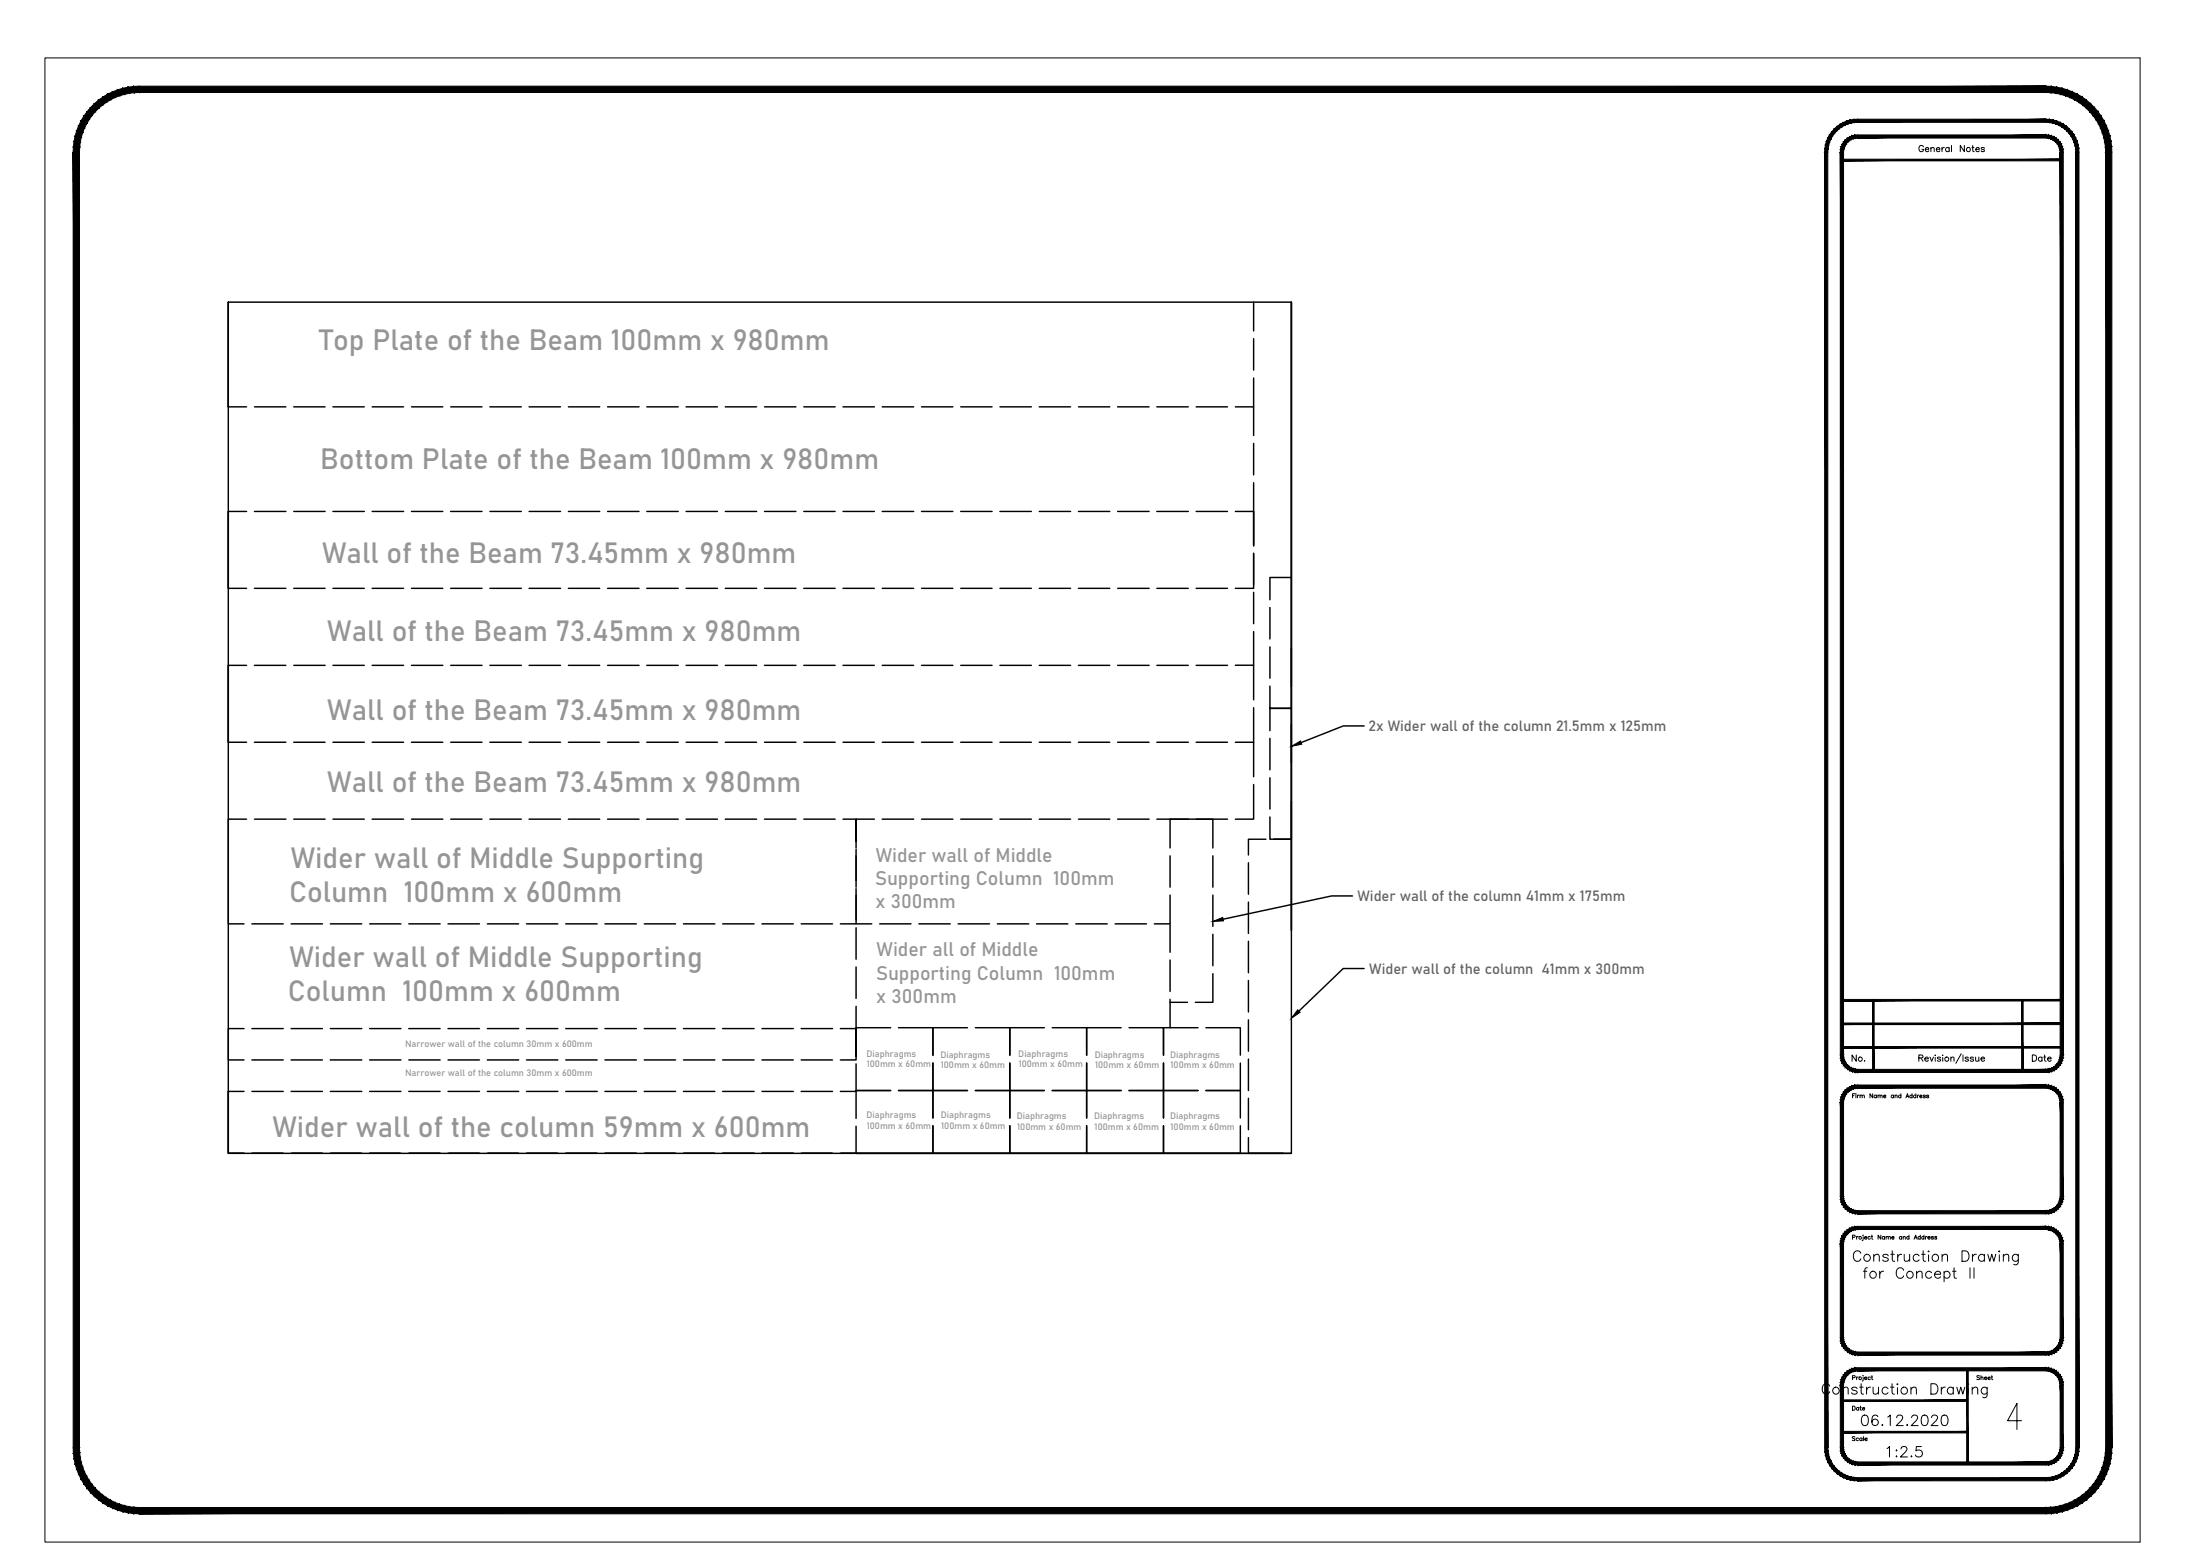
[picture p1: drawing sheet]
<svg xmlns="http://www.w3.org/2000/svg" width="841mm" height="594mm" viewBox="0 0 841 594" stroke-linecap="round" stroke-linejoin="round" font-family="sans-serif">
<!-- layer: Title Block -->
<g fill="#000" stroke="#000" stroke-width=".38">
<path d="M51.1 33l2.1-.1v2.4zM51.1 33l.2 2.4 1.9-.1zM49 33.3l2.1-.3 .2 2.4zM49 33.3l.4 2.3 1.9-.2zM47 33.7l2-.4 .4 2.3zM47 33.7l.6 2.4 1.8-.5zM45 34.3l2-.6 .6 2.4zM45 34.3l.8 2.3 1.8-.5zM43 35.1l2-.8 .8 2.3zM43 35.1l1 2.1 1.8-.6zM41.2 36l1.8-.9 1 2.1zM41.2 36l1.1 2.1 1.7-.9zM39.4 37l1.8-1 1.1 2.1zM39.4 37l1.3 2.1 1.6-1zM37.7 38.3l1.7-1.3 1.3 2.1zM37.7 38.3l1.5 1.9 1.5-1.1zM36.1 39.6l1.6-1.3 1.5 1.9zM36.1 39.6l1.6 1.7 1.5-1.1zM36.1 39.6l1.6 1.7-3.1-.2zM34.6 41.1l1.8 1.6 1.3-1.4zM34.6 41.1l1.8 1.6h-3.1zM33.3 42.7l1.9 1.4 1.2-1.4zM33.3 42.7l1.9 1.4-3.1 .3zM32.1 44.4l2 1.3 1.1-1.6zM32.1 44.4l2 1.3-3.1 .4zM31 46.1l2.1 1.2 1-1.6zM31 46.1l2.1 1.2-3 .7zM30.1 48l2.2 1 .8-1.7zM30.1 48l2.2 1-3 .9zM29.3 49.9l2.3 .8 .7-1.7zM29.3 49.9l2.3 .8-2.9 1.3zM28.7 52l2.4 .5 .5-1.8zM28.7 52l2.4 .5-2.8 1.5zM28.3 54l2.4 .4 .4-1.9zM28.3 54l2.4 .4-2.6 1.7zM28.1 56.1l2.4 .1 .2-1.8zM28.1 56.1l2.4 .1-2.5 2zM28 58.2h2.4l.1-2z"/>
<path d="M53.2 35.3h728.9v-2.4zM53.2 32.9h728.9l-728.9 2.4z"/>
<path d="M28 58.2l2.4 494.9v-494.9zM28 58.2l2.4 494.9h-2.4z"/>
<path d="M697.6 58.2l1.1 494.9v-494.9zM697.6 58.2l1.1 494.9h-1.1z"/>
<path d="M703.5 58.2l1.3 344.9v-344.9zM703.5 58.2l1.3 344.9h-1.3z"/>
<path d="M709.1 51.6l1-.1v1.2zM709.1 51.6l.2 1.2 .8-.1zM708.1 51.8l1-.2 .2 1.2zM708.1 51.8l.4 1.2 .8-.2zM707.2 52.3l.9-.5 .4 1.2zM707.2 52.3l.5 1 .8-.3zM706.3 52.8l.9-.5 .5 1zM706.3 52.8l.7 .9 .7-.4zM705.5 53.5l.8-.7 .7 .9zM705.5 53.5l.8 .8 .7-.6zM705.5 53.5l.8 .8h-1.5zM704.8 54.3l1 .7 .5-.7zM704.8 54.3l1 .7-1.6 .1zM704.2 55.1l1.1 .6 .5-.7zM704.2 55.1l1.1 .6-1.4 .4zM703.9 56.1l1.1 .4 .3-.8zM703.9 56.1l1.1 .4-1.4 .6zM703.6 57.1l1.2 .2 .2-.8zM703.6 57.1l1.2 .2-1.3 .9zM703.5 58.2h1.3v-.9z"/>
<path d="M708.7 45.6l1.4-.1v1.2zM708.7 45.6l.2 1.2 1.2-.1zM707.3 45.8l1.4-.2 .2 1.2zM707.3 45.8l.3 1.2 1.3-.2zM706 46.3l1.3-.5 .3 1.2zM706 46.3l.4 1.1 1.2-.4zM704.7 46.8l1.3-.5 .4 1.1zM704.7 46.8l.5 1.1 1.2-.5zM703.4 47.5l1.3-.7 .5 1.1zM703.4 47.5l.7 1 1.1-.6zM702.3 48.3l1.1-.8 .7 1zM702.3 48.3l.7 .9 1.1-.7zM701.2 49.2l1.1-.9 .7 .9zM701.2 49.2l.9 .9 .9-.9zM701.2 49.2l.9 .9-1.8 .2zM700.3 50.3l.9 .7 .9-.9zM700.3 50.3l.9 .7-1.7 .4zM699.5 51.4l1 .7 .7-1.1zM699.5 51.4l1 .7-1.7 .6zM698.8 52.7l1.1 .5 .6-1.1zM698.8 52.7l1.1 .5-1.7 .8zM698.2 54l1.2 .4 .5-1.2zM698.2 54l1.2 .4-1.5 .9zM697.9 55.3l1.1 .3 .4-1.2zM697.9 55.3l1.1 .3-1.4 1.1zM697.6 56.7l1.2 .2 .2-1.3zM697.6 56.7l1.2 .2-1.2 1.3zM698.8 56.9l-1.2 1.3h1.1z"/>
<path d="M710.1 52.7h72v-1.2zM710.1 51.5h72l-72 1.2z"/>
<path d="M710.1 46.7h72v-1.2zM710.1 45.5h72l-72 1.2z"/>
<path d="M787.6 58.2l1.1-1.1v1.1zM787.5 57.3l.1 .9 1.1-1.1zM788.4 56.1l.3 1-1.2 .2zM787.3 56.5l.2 .8 .9-1.2zM788 55.1l.4 1-1.1 .4zM787 55.7l.3 .8 .7-1.4zM787.5 54.3l.5 .8-1 .6zM786.5 55l.5 .7 .5-1.4zM786.8 53.5l.7 .8-1 .7zM786.8 53.5l-.9 .8 .6 .7zM786 52.8l.8 .7-.9 .8zM786 52.8l-.7 .9 .6 .6zM785.1 52.3l.9 .5-.7 .9zM785.1 52.3l-.5 1 .7 .4zM784.2 51.8l.9 .5-.5 1zM784.2 51.8l-.4 1.2 .8 .3zM783.2 51.6l1 .2-.4 1.2zM783.2 51.6l-.2 1.2 .8 .2zM782.1 51.5l1.1 .1-.2 1.2zM782.1 51.5v1.2l.9 .1z"/>
<path d="M794.7 56.7l.1 1.5h-1.3zM793.5 56.9v1.3l1.2-1.5zM794.4 55.3l.3 1.4-1.2 .2zM793.3 55.6l.2 1.3 .9-1.6zM794 54l.4 1.3-1.1 .3zM792.9 54.4l.4 1.2 .7-1.6zM793.5 52.7l.5 1.3-1.1 .4zM792.4 53.2l.5 1.2 .6-1.7zM792.8 51.4l.7 1.3-1.1 .5zM791.8 52.1l.6 1.1 .4-1.8zM792 50.3l.8 1.1-1 .7zM791.1 51l.7 1.1 .2-1.8zM791 49.2l1 1.1-.9 .7zM791 49.2l-.8 .9 .9 .9zM790 48.3l1 .9-.8 .9zM790 48.3l-.8 .9 1 .9zM788.8 47.5l1.2 .8-.8 .9zM788.8 47.5l-.6 1 1 .7zM787.6 46.8l1.2 .7-.6 1zM787.6 46.8l-.5 1.1 1.1 .6zM786.3 46.3l1.3 .5-.5 1.1zM786.3 46.3l-.4 1.1 1.2 .5zM784.9 45.8l1.4 .5-.4 1.1zM784.9 45.8l-.2 1.2 1.2 .4zM783.5 45.6l1.4 .2-.2 1.2zM783.5 45.6l-.1 1.2 1.3 .2zM782.1 45.5l1.4 .1-.1 1.2zM782.1 45.5v1.2l1.3 .1z"/>
<path d="M805 58.2l2.2-2.1 .1 2.1zM804.9 56.2l.1 2 2.2-2.1zM807 54l.2 2.1-2.3 .1zM804.6 54.4l.3 1.8 2.1-2.2zM806.6 52l.4 2-2.4 .4zM804.2 52.5l.4 1.9 2-2.4zM806 49.9l.6 2.1-2.4 .5zM803.7 50.7l.5 1.8 1.8-2.6zM805.2 48l.8 1.9-2.3 .8zM803 49l.7 1.7 1.5-2.7zM804.3 46.1l.9 1.9-2.2 1zM802.2 47.3l.8 1.7 1.3-2.9zM803.2 44.4l1.1 1.7-2.1 1.2zM801.2 45.7l1 1.6 1-2.9zM802 42.7l1.2 1.7-2 1.3zM800.1 44.1l1.1 1.6 .8-3zM800.7 41.1l1.3 1.6-1.9 1.4zM798.9 42.7l1.2 1.4 .6-3zM799.2 39.6l1.5 1.5-1.8 1.6zM799.2 39.6l-1.6 1.7 1.3 1.4zM797.6 38.3l1.6 1.3-1.6 1.7zM797.6 38.3l-1.5 1.9 1.5 1.1zM795.9 37l1.7 1.3-1.5 1.9zM795.9 37l-1.3 2.1 1.5 1.1zM794.1 36l1.8 1-1.3 2.1zM794.1 36l-1.1 2.1 1.6 1zM792.3 35.1l1.8 .9-1.1 2.1zM792.3 35.1l-1 2.1 1.7 .9zM790.3 34.3l2 .8-1 2.1zM790.3 34.3l-.8 2.3 1.8 .6zM788.3 33.7l2 .6-.8 2.3zM788.3 33.7l-.6 2.4 1.8 .5zM786.3 33.3l2 .4-.6 2.4zM786.3 33.3l-.4 2.3 1.8 .5zM784.2 33l2.1 .3-.4 2.3zM784.2 33l-.2 2.4 1.9 .2zM782.1 32.9l2.1 .1-.2 2.4zM782.1 32.9v2.4l1.9 .1z"/>
<path d="M704.2 60.8v.7l83.9-.7zM704.2 61.5l83.9-.7v.7z"/>
<path d="M704.2 399.8v.6l83.9-.6zM704.2 400.4l83.9-.6v.6z"/>
<path d="M704.2 390.8v.6l83.9-.6zM704.2 391.4l83.9-.6v.6z"/>
<path d="M704.2 381.8v.6l83.9-.6zM704.2 382.4l83.9-.6v.6z"/>
<path d="M703.5 403.1h1.3l-1.2 1zM703.6 404.1l1.2-.1v-.9zM703.6 404.1l1.2-.1-.9 1.2zM704.8 404l-.9 1.2 1.1-.4zM703.9 405.2l1.1-.4-.8 1.3zM705 404.8l-.8 1.3 1.1-.5zM704.2 406.1l1.1-.5-.5 1.4zM705.3 405.6l-.5 1.4 1-.7zM704.8 407l1-.7-.3 1.5zM705.8 406.3l-.3 1.5 .8-.9zM705.5 407.8l.8-.9v1.6zM706.3 406.9v1.6l.7-1zM707 407.5l.2 1.5-.9-.5zM707 407.5l.2 1.5 .5-1zM707.7 408l.4 1.4-.9-.4zM707.7 408l.4 1.4 .4-1.2zM708.5 408.2l.6 1.4-1-.2zM708.5 408.2l.6 1.4 .2-1.1zM709.3 408.5l.8 1.2-1-.1zM709.3 408.5l.8 1.2v-1.2z"/>
<path d="M710.1 408.5v1.2l72-1.2zM710.1 409.7l72-1.2v1.2z"/>
<path d="M709.1 414.6l1-.1v1.2zM709.1 414.6l.2 1.2 .8-.1zM708.1 414.9l1-.3 .2 1.2zM708.1 414.9l.4 1.1 .8-.2zM707.2 415.2l.9-.3 .4 1.1zM707.2 415.2l.5 1.1 .8-.3zM706.3 415.8l.9-.6 .5 1.1zM706.3 415.8l.7 1 .7-.5zM705.5 416.5l.8-.7 .7 1zM705.5 416.5l.8 .8 .7-.5zM705.5 416.5l.8 .8h-1.5zM704.8 417.3l1 .6 .5-.6zM704.8 417.3l1 .6-1.6 .3zM704.2 418.2l1.1 .5 .5-.8zM704.2 418.2l1.1 .5-1.4 .4zM703.9 419.1l1.1 .4 .3-.8zM703.9 419.1l1.1 .4-1.4 .6zM703.6 420.1l1.2 .2 .2-.8zM703.6 420.1l1.2 .2-1.3 .8zM703.5 421.1h1.3v-.8z"/>
<path d="M715.8 382.1v27h.6zM715.8 382.1h.6v27z"/>
<path d="M772.8 382.1v27h.6zM772.8 382.1h.6v27z"/>
<path d="M782.1 408.5l1.1 1.1-1.1 .1zM782.1 408.5l1.1 1.1-.2-1.1zM783 408.5l1.2 .9-1 .2zM783 408.5l1.2 .9-.4-1.2zM783.8 408.2l1.3 .8-.9 .4zM783.8 408.2l1.3 .8-.5-1zM784.6 408l1.4 .5-.9 .5zM784.6 408l1.4 .5-.7-1zM785.3 407.5l1.5 .3-.8 .7zM785.3 407.5l1.5 .3-.9-.9zM785.9 406.9l1.6 .1-.7 .8zM786.5 406.3l-.6 .6 1.6 .1zM786.5 406.3l1.5-.2-.5 .9zM787 405.6l-.5 .7 1.5-.2zM787 405.6l1.4-.4-.4 .9zM787.3 404.8l-.3 .8 1.4-.4zM787.3 404.8l1.4-.7-.3 1.1zM787.5 404l-.2 .8 1.4-.7zM787.5 404l1.2-.9v1zM787.6 403.1l-.1 .9 1.2-.9z"/>
<path d="M710.1 415.7h72v-1.2zM710.1 414.5h72l-72 1.2z"/>
<path d="M787.6 58.2v344.9h1.1zM787.6 58.2h1.1v344.9z"/>
<path d="M703.5 421.1l1.3 36v-36zM703.5 421.1l1.3 36h-1.3z"/>
<path d="M787.6 421.1l1.1-1v1zM787.5 420.3l.1 .8 1.1-1zM788.4 419.1l.3 1-1.2 .2zM787.3 419.5l.2 .8 .9-1.2zM788 418.2l.4 .9-1.1 .4zM787 418.7l.3 .8 .7-1.3zM787.5 417.3l.5 .9-1 .5zM786.5 417.9l.5 .8 .5-1.4zM786.8 416.5l.7 .8-1 .6zM786.8 416.5l-.9 .8 .6 .6zM786 415.8l.8 .7-.9 .8zM786 415.8l-.7 1 .6 .5zM785.1 415.2l.9 .6-.7 1zM785.1 415.2l-.5 1.1 .7 .5zM784.2 414.9l.9 .3-.5 1.1zM784.2 414.9l-.4 1.1 .8 .3zM783.2 414.6l1 .3-.4 1.1zM783.2 414.6l-.2 1.2 .8 .2zM782.1 414.5l1.1 .1-.2 1.2zM782.1 414.5v1.2l.9 .1z"/>
<path d="M703.5 457.1h1.3l-1.2 1.1zM703.6 458.2l1.2-.2v-.9zM703.6 458.2l1.2-.2-.9 1.2zM704.8 458l-.9 1.2 1.1-.4zM703.9 459.2l1.1-.4-.8 1.3zM705 458.8l-.8 1.3 1.1-.5zM704.2 460.1l1.1-.5-.5 1.4zM705.3 459.6l-.5 1.4 1-.7zM704.8 461l1-.7-.3 1.5zM705.8 460.3l-.3 1.5 .8-.8zM705.5 461.8l.8-.8v1.5zM706.3 461v1.5l.7-1zM707 461.5l.2 1.5-.9-.5zM707 461.5l.2 1.5 .5-1.1zM707.7 461.9l.4 1.5-.9-.4zM707.7 461.9l.4 1.5 .4-1.1zM708.5 462.3l.6 1.4-1-.3zM708.5 462.3l.6 1.4 .2-1.2zM709.3 462.5l.8 1.2h-1zM709.3 462.5l.8 1.2v-1.2z"/>
<path d="M787.6 421.1v36h1.1zM787.6 421.1h1.1v36z"/>
<path d="M703.5 475.1l1.3 36v-36zM703.5 475.1l1.3 36h-1.3z"/>
<path d="M710.1 462.5v1.2l72-1.2zM710.1 463.7l72-1.2v1.2z"/>
<path d="M709.1 468.6l1-.1v1.2zM709.1 468.6l.2 1.2 .8-.1zM708.1 468.9l1-.3 .2 1.2zM708.1 468.9l.4 1.1 .8-.2zM707.2 469.3l.9-.4 .4 1.1zM707.2 469.3l.5 1 .8-.3zM706.3 469.8l.9-.5 .5 1zM706.3 469.8l.7 1 .7-.5zM705.5 470.5l.8-.7 .7 1zM705.5 470.5l.8 .8 .7-.5zM705.5 470.5l.8 .8-1.5-.1zM704.8 471.2l1 .8 .5-.7zM704.8 471.2l1 .8-1.6 .1zM704.2 472.1l1.1 .6 .5-.7zM704.2 472.1l1.1 .6-1.4 .4zM703.9 473.1l1.1 .3 .3-.7zM703.9 473.1l1.1 .3-1.4 .7zM703.6 474.1l1.2 .2 .2-.9zM703.6 474.1l1.2 .2-1.3 .8zM703.5 475.1h1.3v-.8z"/>
<path d="M782.1 462.5l1.1 1.2h-1.1zM782.1 462.5l1.1 1.2-.2-1.2zM783 462.5l1.2 .9-1 .3zM783 462.5l1.2 .9-.4-1.1zM783.8 462.3l1.3 .7-.9 .4zM783.8 462.3l1.3 .7-.5-1.1zM784.6 461.9l1.4 .6-.9 .5zM784.6 461.9l1.4 .6-.7-1zM785.3 461.5l1.5 .3-.8 .7zM785.3 461.5l1.5 .3-.9-.8zM785.9 461h1.6l-.7 .8zM786.5 460.3l-.6 .7h1.6zM786.5 460.3l1.5-.2-.5 .9zM787 459.6l-.5 .7 1.5-.2zM787 459.6l1.4-.4-.4 .9zM787.3 458.8l-.3 .8 1.4-.4zM787.3 458.8l1.4-.6-.3 1zM787.5 458l-.2 .8 1.4-.6zM787.5 458l1.2-.9v1.1zM787.6 457.1l-.1 .9 1.2-.9z"/>
<path d="M710.1 469.7h72v-1.2zM710.1 468.5h72l-72 1.2z"/>
<path d="M787.6 475.1l1.1-1v1zM787.5 474.3l.1 .8 1.1-1zM788.4 473.1l.3 1-1.2 .2zM787.3 473.4l.2 .9 .9-1.2zM788 472.1l.4 1-1.1 .3zM787 472.7l.3 .7 .7-1.3zM787.5 471.2l.5 .9-1 .6zM786.5 472l.5 .7 .5-1.5zM786.8 470.5l.7 .7-1 .8zM786.8 470.5l-.9 .8 .6 .7zM786 469.8l.8 .7-.9 .8zM786 469.8l-.7 1 .6 .5zM785.1 469.3l.9 .5-.7 1zM785.1 469.3l-.5 1 .7 .5zM784.2 468.9l.9 .4-.5 1zM784.2 468.9l-.4 1.1 .8 .3zM783.2 468.6l1 .3-.4 1.1zM783.2 468.6l-.2 1.2 .8 .2zM782.1 468.5l1.1 .1-.2 1.2zM782.1 468.5v1.2l.9 .1z"/>
<path d="M703.5 511.1h1.3l-1.2 1.1zM703.6 512.2l1.2-.2v-.9zM703.6 512.2l1.2-.2-.9 1.2zM704.8 512l-.9 1.2 1.1-.4zM703.9 513.2l1.1-.4-.8 1.3zM705 512.8l-.8 1.3 1.1-.5zM704.2 514.1l1.1-.5-.5 1.4zM705.3 513.6l-.5 1.4 1-.7zM704.8 515l1-.7-.3 1.5zM705.8 514.3l-.3 1.5 .8-.9zM705.5 515.8l.8-.9v1.6zM706.3 514.9v1.6l.7-1zM707 515.5l.2 1.5-.9-.5zM707 515.5l.2 1.5 .5-1.1zM707.7 515.9l.4 1.5-.9-.4zM707.7 515.9l.4 1.5 .4-1.1zM708.5 516.3l.6 1.3-1-.2zM708.5 516.3l.6 1.3 .2-1.1zM709.3 516.5l.8 1.2-1-.1zM709.3 516.5l.8 1.2v-1.2z"/>
<path d="M710.1 516.5v1.2l72-1.2zM710.1 517.7l72-1.2v1.2z"/>
<path d="M782.1 516.5l1.1 1.1-1.1 .1zM782.1 516.5l1.1 1.1-.2-1.1zM783 516.5l1.2 .9-1 .2zM783 516.5l1.2 .9-.4-1.1zM783.8 516.3l1.3 .7-.9 .4zM783.8 516.3l1.3 .7-.5-1.1zM784.6 515.9l1.4 .6-.9 .5zM784.6 515.9l1.4 .6-.7-1zM785.3 515.5l1.5 .3-.8 .7zM785.3 515.5l1.5 .3-.9-.9zM785.9 514.9l1.6 .1-.7 .8zM786.5 514.3l-.6 .6 1.6 .1zM786.5 514.3l1.5-.2-.5 .9zM787 513.6l-.5 .7 1.5-.2zM787 513.6l1.4-.4-.4 .9zM787.3 512.8l-.3 .8 1.4-.4zM787.3 512.8l1.4-.6-.3 1zM787.5 512l-.2 .8 1.4-.6zM787.5 512l1.2-.9v1.1zM787.6 511.1l-.1 .9 1.2-.9z"/>
<path d="M787.6 475.1v36h1.1zM787.6 475.1h1.1v36z"/>
<path d="M704.2 534.8v.6l47.9-.6zM704.2 535.4l47.9-.6v.6z"/>
<path d="M703.5 529.1l1.3 24v-24zM703.5 529.1l1.3 24h-1.3z"/>
<path d="M709.1 522.6l1-.1v1.2zM709.1 522.6l.2 1.2 .8-.1zM708.1 522.8l1-.2 .2 1.2zM708.1 522.8l.4 1.2 .8-.2zM707.2 523.3l.9-.5 .4 1.2zM707.2 523.3l.5 1 .8-.3zM706.3 523.8l.9-.5 .5 1zM706.3 523.8l.7 .9 .7-.4zM705.5 524.5l.8-.7 .7 .9zM705.5 524.5l.8 .8 .7-.6zM705.5 524.5l.8 .8h-1.5zM704.8 525.3l1 .6 .5-.6zM704.8 525.3l1 .6-1.6 .2zM704.2 526.1l1.1 .6 .5-.8zM704.2 526.1l1.1 .6-1.4 .4zM703.9 527.1l1.1 .4 .3-.8zM703.9 527.1l1.1 .4-1.4 .6zM703.6 528.1l1.2 .2 .2-.8zM703.6 528.1l1.2 .2-1.3 .8zM703.5 529.1h1.3v-.8z"/>
<path d="M710.1 523.7h72v-1.2zM710.1 522.5h72l-72 1.2z"/>
<path d="M787.6 529.1l1.1-1v1zM787.5 528.3l.1 .8 1.1-1zM788.4 527.1l.3 1-1.2 .2zM787.3 527.5l.2 .8 .9-1.2zM788 526.1l.4 1-1.1 .4zM787 526.7l.3 .8 .7-1.4zM787.5 525.3l.5 .8-1 .6zM786.5 525.9l.5 .8 .5-1.4zM786.8 524.5l.7 .8-1 .6zM786.8 524.5l-.9 .8 .6 .6zM786 523.8l.8 .7-.9 .8zM786 523.8l-.7 .9 .6 .6zM785.1 523.3l.9 .5-.7 .9zM785.1 523.3l-.5 1 .7 .4zM784.2 522.8l.9 .5-.5 1zM784.2 522.8l-.4 1.2 .8 .3zM783.2 522.6l1 .2-.4 1.2zM783.2 522.6l-.2 1.2 .8 .2zM782.1 522.5l1.1 .1-.2 1.2zM782.1 522.5v1.2l.9 .1z"/>
<path d="M28 553.1h2.4l-2.3 2.1zM28.1 555.2l2.4-.2-.1-1.9zM28.1 555.2l2.4-.2-2.2 2.3zM30.5 555l-2.2 2.3 2.4-.4zM28.3 557.3l2.4-.4-2 2.4zM30.7 556.9l-2 2.4 2.4-.6zM28.7 559.3l2.4-.6-1.8 2.6zM31.1 558.7l-1.8 2.6 2.3-.8zM29.3 561.3l2.3-.8-1.5 2.7zM31.6 560.5l-1.5 2.7 2.2-.9zM30.1 563.2l2.2-.9-1.3 2.8zM32.3 562.3l-1.3 2.8 2.1-1.1zM31 565.1l2.1-1.1-1 2.9zM33.1 564l-1 2.9 2-1.3zM32.1 566.9l2-1.3-.8 3zM34.1 565.6l-.8 3 1.9-1.5zM33.3 568.6l1.9-1.5-.6 3.1zM35.2 567.1l-.6 3.1 1.8-1.6zM34.6 570.2l1.8-1.6-.3 3.1zM36.4 568.6l-.3 3.1 1.6-1.8zM37.7 569.9v3.1l-1.6-1.3zM37.7 569.9v3.1l1.5-1.9zM39.2 571.1l.2 3.1-1.7-1.2zM39.2 571.1l.2 3.1 1.3-2zM40.7 572.2l.5 3.1-1.8-1.1zM40.7 572.2l.5 3.1 1.1-2.1zM42.3 573.2l.7 3-1.8-.9zM42.3 573.2l.7 3 1-2.2zM44 574l1 2.9-2-.7zM44 574l1 2.9 .8-2.2zM45.8 574.7l1.2 2.8-2-.6zM45.8 574.7l1.2 2.8 .6-2.3zM47.6 575.2l1.4 2.8-2-.5zM47.6 575.2l1.4 2.8 .4-2.4zM49.4 575.6l1.7 2.7-2.1-.3zM49.4 575.6l1.7 2.7 .2-2.5zM51.3 575.8l1.9 2.5h-2.1zM51.3 575.8l1.9 2.5v-2.4z"/>
<path d="M697.6 553.1h1.1l-1.1 1.5zM698.7 553.1l-1.1 1.5 1.2-.2zM697.6 554.6l1.2-.2-.9 1.5zM698.8 554.4l-.9 1.5 1.1-.2zM697.9 555.9l1.1-.2-.8 1.6zM699 555.7l-.8 1.6 1.2-.4zM698.2 557.3l1.2-.4-.6 1.7zM699.4 556.9l-.6 1.7 1.1-.5zM698.8 558.6l1.1-.5-.4 1.7zM699.9 558.1l-.4 1.7 1-.6zM699.5 559.8l1-.6-.2 1.8zM700.5 559.2l-.2 1.8 .9-.8zM700.3 561l.9-.8v1.8zM701.2 560.2v1.8l.9-.8zM701.2 562l.9-.8 .2 1.8zM702.1 561.2l.2 1.8 .7-1zM703 562l.4 1.8-1.1-.8zM703 562l.4 1.8 .7-1zM704.1 562.8l.6 1.7-1.3-.7zM704.1 562.8l.6 1.7 .5-1.1zM705.2 563.4l.8 1.6-1.3-.5zM705.2 563.4l.8 1.6 .4-1.1zM706.4 563.9l.9 1.5-1.3-.4zM706.4 563.9l.9 1.5 .3-1.2zM707.6 564.2l1.1 1.4-1.4-.2zM707.6 564.2l1.1 1.4 .2-1.1zM708.9 564.5l1.2 1.2-1.4-.1zM708.9 564.5l1.2 1.2v-1.2z"/>
<path d="M703.5 553.1h1.3l-1.2 1.1zM703.6 554.2l1.2-.2v-.9zM703.6 554.2l1.2-.2-.9 1.2zM704.8 554l-.9 1.2 1.1-.4zM703.9 555.2l1.1-.4-.8 1.3zM705 554.8l-.8 1.3 1.1-.5zM704.2 556.1l1.1-.5-.5 1.4zM705.3 555.6l-.5 1.4 1-.7zM704.8 557l1-.7-.3 1.5zM705.8 556.3l-.3 1.5 .8-.8zM705.5 557.8l.8-.8v1.4zM706.3 557v1.4l.7-.9zM707 557.5l.2 1.5-.9-.6zM707 557.5l.2 1.5 .5-1.1zM707.7 557.9l.4 1.5-.9-.4zM707.7 557.9l.4 1.5 .4-1.1zM708.5 558.3l.6 1.3-1-.2zM708.5 558.3l.6 1.3 .2-1.2zM709.3 558.4l.8 1.3-1-.1zM709.3 558.4l.8 1.3v-1.2z"/>
<path d="M704.2 546.8v.6l47.9-.6zM704.2 547.4l47.9-.6v.6z"/>
<path d="M710.1 558.5v1.2l72-1.2zM710.1 559.7l72-1.2v1.2z"/>
<path d="M751.8 523.1v36h.6zM751.8 523.1h.6v36z"/>
<path d="M782.1 558.5l1.1 1.1-1.1 .1zM782.1 558.5l1.1 1.1-.2-1.2zM783 558.4l1.2 1-1 .2zM783 558.4l1.2 1-.4-1.1zM783.8 558.3l1.3 .7-.9 .4zM783.8 558.3l1.3 .7-.5-1.1zM784.6 557.9l1.4 .5-.9 .6zM784.6 557.9l1.4 .5-.7-.9zM785.3 557.5l1.5 .3-.8 .6zM785.3 557.5l1.5 .3-.9-.8zM785.9 557h1.6l-.7 .8zM786.5 556.3l-.6 .7h1.6zM786.5 556.3l1.5-.2-.5 .9zM787 555.6l-.5 .7 1.5-.2zM787 555.6l1.4-.4-.4 .9zM787.3 554.8l-.3 .8 1.4-.4zM787.3 554.8l1.4-.6-.3 1zM787.5 554l-.2 .8 1.4-.6zM787.5 554l1.2-.9v1.1zM787.6 553.1l-.1 .9 1.2-.9z"/>
<path d="M787.6 529.1v24h1.1zM787.6 529.1h1.1v24z"/>
<path d="M793.5 58.2v494.9h1.3zM793.5 58.2h1.3v494.9z"/>
<path d="M805 58.2v494.9h2.3zM805 58.2h2.3v494.9z"/>
<path d="M53.2 575.9v2.4l728.9-2.4zM53.2 578.3l728.9-2.4v2.4z"/>
<path d="M710.1 564.5v1.2l72-1.2zM710.1 565.7l72-1.2v1.2z"/>
<path d="M782.1 575.9l2.1 2.4h-2.1zM782.1 575.9l2.1 2.4-.2-2.5zM784 575.8l2.3 2.2-2.1 .3zM784 575.8l2.3 2.2-.4-2.4zM785.9 575.6l2.4 1.9-2 .5zM785.9 575.6l2.4 1.9-.6-2.3zM787.7 575.2l2.6 1.7-2 .6zM787.7 575.2l2.6 1.7-.8-2.2zM789.5 574.7l2.8 1.5-2 .7zM789.5 574.7l2.8 1.5-1-2.2zM791.3 574l2.8 1.3-1.8 .9zM791.3 574l2.8 1.3-1.1-2.1zM793 573.2l2.9 1-1.8 1.1zM793 573.2l2.9 1-1.3-2zM794.6 572.2l3 .8-1.7 1.2zM794.6 572.2l3 .8-1.5-1.9zM796.1 571.1l3.1 .6-1.6 1.3zM796.1 571.1l3.1 .6-1.6-1.8zM797.6 569.9l3.1 .3-1.5 1.5zM798.9 568.6l-1.3 1.3 3.1 .3zM798.9 568.6h3.1l-1.3 1.6zM800.1 567.1l-1.2 1.5h3.1zM800.1 567.1l3.1-.2-1.2 1.7zM801.2 565.6l-1.1 1.5 3.1-.2zM801.2 565.6l3.1-.5-1.1 1.8zM802.2 564l-1 1.6 3.1-.5zM802.2 564l3-.8-.9 1.9zM803 562.3l-.8 1.7 3-.8zM803 562.3l3-1-.8 1.9zM803.7 560.5l-.7 1.8 3-1zM803.7 560.5l2.9-1.2-.6 2zM804.2 558.7l-.5 1.8 2.9-1.2zM804.2 558.7l2.8-1.4-.4 2zM804.6 556.9l-.4 1.8 2.8-1.4zM804.6 556.9l2.6-1.7-.2 2.1zM804.9 555l-.3 1.9 2.6-1.7zM804.9 555l2.4-1.9-.1 2.1zM805 553.1l-.1 1.9 2.4-1.9z"/>
<path d="M782.1 564.5l1.4 1.1-1.4 .1zM782.1 564.5l1.4 1.1-.1-1.1zM783.4 564.5l1.5 .9-1.4 .2zM783.4 564.5l1.5 .9-.2-1.2zM784.7 564.2l1.6 .8-1.4 .4zM784.7 564.2l1.6 .8-.4-1.1zM785.9 563.9l1.7 .6-1.3 .5zM785.9 563.9l1.7 .6-.5-1.1zM787.1 563.4l1.7 .4-1.2 .7zM787.1 563.4l1.7 .4-.6-1zM788.2 562.8l1.8 .2-1.2 .8zM788.2 562.8l1.8 .2-.8-1zM789.2 562h1.8l-1 1zM789.2 562h1.8l-.8-.8zM790.2 561.2l1.8-.2-1 1zM791.1 560.2l-.9 1 1.8-.2zM791.1 560.2l1.7-.4-.8 1.2zM791.8 559.2l-.7 1 1.7-.4zM791.8 559.2l1.7-.6-.7 1.2zM792.4 558.1l-.6 1.1 1.7-.6zM792.4 558.1l1.6-.8-.5 1.3zM792.9 556.9l-.5 1.2 1.6-.8zM792.9 556.9l1.5-1-.4 1.4zM793.3 555.7l-.4 1.2 1.5-1zM793.3 555.7l1.4-1.1-.3 1.3zM793.5 554.4l-.2 1.3 1.4-1.1zM793.5 554.4l1.3-1.3-.1 1.5zM793.5 553.1v1.3l1.3-1.3z"/>
</g>
<g fill="none" stroke="#000" stroke-width=".38">
<path d="M17.2 22.1h800.9v567h-800.9zM708.2 418.6h.6M709.1 417.9h-.9v1.5M709.5 417.9h.1M709.5 418.5v.9M710.1 418.4v1M710.7 418.4l-.6 .4M711.1 418.7l.7-.2 .1 .9M711.1 418.4v1M711.9 418.7l.7-.2 .1 .9M715.9 417.9v1.5l-1-1.5v1.5M717.3 418.6a.52 .52 0 0 0-.7-.1 .52 .52 0 0 0 0 .8 .52 .52 0 0 0 .7-.1"/>
<path d="M717.3 418.4v1M717.9 418.7l.7-.2 .1 .9M717.9 418.4v1M718.7 418.7l.7-.2 .1 .9M720 418.8l.9-.1a.49 .49 0 0 0-.7-.1 .49 .49 0 0 0 0 .7 .49 .49 0 0 0 .7-.1M723.8 418.6a.5 .5 0 0 0-.7-.1 .5 .5 0 0 0 0 .8 .5 .5 0 0 0 .7-.1M723.8 418.4v1M724.4 418.7l.8-.2v.9M724.4 418.4v1M726.7 418.6a.5 .5 0 0 0-.8-.1 .5 .5 0 0 0 0 .8 .5 .5 0 0 0 .8-.1M726.7 417.9v1.5M728.6 419.4l.6-1.5 .6 1.5"/>
<path d="M728.8 418.9h.8M731 418.6a.5 .5 0 0 0-.8-.1 .5 .5 0 0 0 0 .8 .5 .5 0 0 0 .8-.1M731 417.9v1.5M732.4 418.6a.5 .5 0 0 0-.7-.1 .5 .5 0 0 0 0 .8 .5 .5 0 0 0 .7-.1M732.4 417.9v1.5M733 418.4v1M733.5 404.2l1.4-.1 .2-.6-.5-.5h-1.1v2.5M733.6 418.4l-.6 .4M733.9 418.8h.9a.48 .48 0 0 0-.7-.4 .48 .48 0 0 0-.1 .8l.3 .2 .5-.2M734.3 404.2l.8 1.3M735.8 404.5h1.4a.77 .77 0 0 0-.9-.6 .77 .77 0 0 0-.6 .8 .77 .77 0 0 0 .7 .8l.8-.4M736 418.6l-.7-.1v.2l.7 .5-.3 .2-.5-.2"/>
<path d="M737.3 418.6l-.8-.1v.2l.8 .5-.3 .2-.5-.2M737.8 403.8l.6 1.7 .7-1.7M739.8 403v.3zM739.8 404v1.5M741.9 404.2l-.5-.4-.7 .2v.4l.8 .3 .4 .4-.5 .4-.8-.4M742.7 403v.3zM742.7 404v1.5M745.8 404.3l.5-.5 .6 .2 .1 1.5M745.8 403.8v1.7M749.8 402.6l-2.1 3.7M750.4 403v2.5M752.5 404.2l-.5-.4-.6 .2v.4l.8 .3 .3 .4-.5 .4-.8-.4"/>
<path d="M754.5 404.2l-.5-.4-.8 .4 1.1 .6v.5l-.7 .2-.4-.4M755.3 403.8v1.5l.6 .2 .6-.5M756.5 403.8v1.7M757.3 404.5h1.4a.77 .77 0 0 0-1.1-.5 .77 .77 0 0 0-.3 1.1 .77 .77 0 0 0 1.1 .2l.3-.2M708.2 472.7l.9-.1v-.7h-.9v1.5M709.7 472.4v1M710.3 472.4l-.6 .4M711.4 478.8a1.46 1.46 0 0 0-1.7-.9 1.46 1.46 0 0 0-1.2 1.5 1.75 1.75 0 0 0 .4 1.9 1.75 1.75 0 0 0 1.9 .4l.6-.8M712.2 471.9h.1M712.2 472.5v1.2l-.3 .2M712.8 472.8h.9a.47 .47 0 0 0-.5-.4 .47 .47 0 0 0-.4 .4l.3 .6 .6-.2M715 472.6a.49 .49 0 0 0-.7-.1 .49 .49 0 0 0 0 .8 .49 .49 0 0 0 .7-.1"/>
<path d="M715.4 472.4h.5M715.6 471.9v1.2l.4 .3M716.3 480l1-.8 .9 .2 .2 2.5M716.3 479.2v2.7M719 471.9v1.5l-1-1.5v1.5M720.4 472.6a.49 .49 0 0 0-.7-.1 .49 .49 0 0 0 0 .8 .49 .49 0 0 0 .7-.1M720.4 472.4v1M721 472.7l.8-.2 .1 .9M721 472.4v1M721.9 472.7l.7-.2 .1 .9M721.9 479.8a1.2 1.2 0 0 0-2.2 0l.2 .4 1.7 .5 .3 .6a1.25 1.25 0 0 1-2.2 0M722.8 479.2h1.3"/>
<path d="M723.2 472.8h.9l-.1-.3a.49 .49 0 0 0-.7 .1 .49 .49 0 0 0 .1 .7 .49 .49 0 0 0 .7-.1M723.4 477.9v3.2l.1 .6 .8 .2M725.5 479.2v2.7M727 472.6a.49 .49 0 0 0-.8-.1 .49 .49 0 0 0 0 .8 .49 .49 0 0 0 .8-.1M727 479.2a1.35 1.35 0 0 0-1.5 1.1M727 472.4v1M727.6 472.7l.7-.2 .1 .9M727.6 472.4v1M727.9 479.2l.2 2.5 1 .2 .9-.8M729.8 472.6a.49 .49 0 0 0-.8-.1 .49 .49 0 0 0 0 .8 .49 .49 0 0 0 .8-.1M729.8 471.9v1.5M730 479.2v2.7"/>
<path d="M731.7 473.4l.6-1.5 .6 1.5M731.9 472.9h.8M733.7 479.8a1.28 1.28 0 0 0-1.9-.2 1.28 1.28 0 0 0 0 1.9 1.28 1.28 0 0 0 1.9-.2M734.1 472.6a.49 .49 0 0 0-.7-.1 .49 .49 0 0 0 0 .8 .49 .49 0 0 0 .7-.1M734.1 471.9v1.5M734.6 479.2h1.4M735.2 477.9v3.2l.2 .6 .7 .2M735.5 472.6a.49 .49 0 0 0-.7-.1 .49 .49 0 0 0 0 .8 .49 .49 0 0 0 .7-.1M735.5 471.9v1.5M736.1 472.4v1M736.7 472.4l-.6 .4M737 472.8h.9a.46 .46 0 0 0-.5-.4 .46 .46 0 0 0-.4 .6l.3 .4 .6-.2"/>
<path d="M737.3 477.9l.2 .2-.2 .2zM737.3 479.4v2.5M739.1 472.6l-.3-.2-.5 .2 .8 .4v.4l-.8-.2M740.4 472.6l-.3-.2-.5 .2 .7 .4v.4l-.7-.2M742.4 480l1-.8 .9 .2 .2 2.5M742.4 479.2v2.7M750 477.9h1.4a2.11 2.11 0 0 1 1.4 2 2.11 2.11 0 0 1-1.4 2h-1.4zM754 479.2v2.7M755.6 479.2a1.35 1.35 0 0 0-1.6 1.1M758.6 479.8a1.28 1.28 0 0 0-1.9-.2 1.28 1.28 0 0 0 0 1.9 1.28 1.28 0 0 0 1.9-.2M758.6 479.2v2.7M759.9 479.2l.8 2.7 .7-2.7 .8 2.7 .8-2.7"/>
<path d="M764.1 478.1h.4l-.2 .2zM764.3 479.4v2.5M765.8 480l1-.8 .9 .2 .2 2.5M765.8 479.2v2.7M771.6 479.2v3a1.07 1.07 0 0 1-1.4 1l-.4-.2M771.6 479.8a1.28 1.28 0 0 0-1.9-.2 1.28 1.28 0 0 0 0 1.9 1.28 1.28 0 0 0 1.9-.2M712.3 485.7h1.3M713.9 484.4l-.8 .1-.2 .6v3.2M718.6 485.7v2.6M720.1 485.7a1.35 1.35 0 0 0-1.5 1.1M727.7 485.3a1.46 1.46 0 0 0-1.6-.9 1.46 1.46 0 0 0-1.2 1.5 1.75 1.75 0 0 0 .4 1.9 1.75 1.75 0 0 0 1.9 .4l.5-.8M732.7 486.4l1-.7 .9 .2 .2 2.4"/>
<path d="M732.7 485.7v2.6M738.4 486.3a1.28 1.28 0 0 0-1.9-.2 1.28 1.28 0 0 0 0 1.9 1.28 1.28 0 0 0 1.9-.2M739.5 486.8h2.3a1.23 1.23 0 0 0-1.7-1 1.23 1.23 0 0 0-.3 2 1.22 1.22 0 0 0 2 0M743.2 486.3a1.28 1.28 0 0 1 1.9-.2 1.28 1.28 0 0 1 0 1.9 1.28 1.28 0 0 1-1.9-.2M743.2 485.7v4M746.4 485.7h1.4M747 484.4v3.2l.2 .6 .7 .1M753.1 484.4v3.9M754.6 484.4v3.9M699.5 529.6a1.46 1.46 0 0 0-1.7-1 1.46 1.46 0 0 0-1.2 1.6 1.75 1.75 0 0 0 .4 1.9 1.75 1.75 0 0 0 1.9 .4l.6-.8M704.4 530.7l1-.7 .9 .2 .2 2.4M704.4 530v2.6"/>
<path d="M708.2 537.2a.86 .86 0 0 1 .9 .4 .86 .86 0 0 1 0 1l-.9 .2zM708.2 526.4l.9-.1v-.7h-.9v1.5M709.7 526.1v1M710 530.5a1.2 1.2 0 0 0-2.2 0l.3 .4 1.6 .6 .3 .6a1.25 1.25 0 0 1-2.2 0M710.3 526.1l-.6 .4M710.9 530h1.3M711.5 528.6v3.3l.2 .6 .7 .1M712.2 525.6h.1M712.2 526.1v1.2l-.3 .3M712.8 526.5h.9a.51 .51 0 0 0-.7-.3 .51 .51 0 0 0-.2 .7 .51 .51 0 0 0 .7 .1l.2-.1M713.6 530v2.6M715 526.3a.5 .5 0 0 0-.7-.1 .5 .5 0 0 0 0 .7 .5 .5 0 0 0 .7 0"/>
<path d="M715.1 530a1.35 1.35 0 0 0-1.5 1.1M715.4 526.1h.5M715.6 525.6v1.2l.4 .3M716.1 530l.1 2.5 1 .1 .9-.7M718.1 530v2.6M721.8 530.5a1.28 1.28 0 0 0-1.9-.1 1.28 1.28 0 0 0 0 1.9 1.28 1.28 0 0 0 1.9-.2M722.7 530h1.4M723.3 528.6v3.3l.2 .6 .7 .1M725.4 528.6l.2 .2-.2 .2zM725.4 530.2v2.4M730.5 530.7l1-.7 .9 .2 .2 2.4M730.5 530v2.6"/>
<path d="M738.2 528.6h1.3a2.11 2.11 0 0 1 1.4 2 2.11 2.11 0 0 1-1.4 2h-1.3zM742.1 530v2.6M743.7 530a1.35 1.35 0 0 0-1.6 1.1M746.7 530.5a1.28 1.28 0 0 0-1.9-.1 1.28 1.28 0 0 0 0 1.9 1.28 1.28 0 0 0 1.9-.2M746.7 530v2.6M748.1 530l.7 2.6 .8-2.6 .7 2.6 .8-2.6M752.4 528.6l.2 .2-.2 .2zM752.4 530.2v2.4M753.9 530.7l1-.7 .9 .2 .3 2.4M753.9 530v2.6M756.8 525.8l-1-.2v.5l.9 .4 .1 .4-.4 .2-.7-.2M757.3 526.4l.7-.3 .1 1"/>
<path d="M757.3 525.6v1.5M758.6 526.5h.9a.5 .5 0 0 0-.6-.4 .5 .5 0 0 0-.4 .7 .5 .5 0 0 0 .7 .3l.3-.2M759.7 530v3a1.04 1.04 0 0 1-.7 .9 1.04 1.04 0 0 1-1-.1M759.7 530.5a1.28 1.28 0 0 0-1.9-.1 1.28 1.28 0 0 0 0 1.9 1.28 1.28 0 0 0 1.9-.2M760 526.5h.8a.52 .52 0 0 0-.7-.2 .52 .52 0 0 0 0 .8 .52 .52 0 0 0 .7-.2M761.2 526.1h.5M761.4 525.6v1.2l.4 .3M709.1 549.1l-.9-.2v.5l.8 .3 .1 .5-.3 .2-.7-.2M710.5 549.6a.5 .5 0 0 0-.8-.1 .5 .5 0 0 0 0 .8 .5 .5 0 0 0 .8-.1M711.8 549.6a.5 .5 0 0 0-.7-.1 .5 .5 0 0 0 0 .8 .5 .5 0 0 0 .7-.1M711.8 549.4v1M712.4 548.8v1.6"/>
<path d="M712.9 549.8h.9a.52 .52 0 0 0-.8-.2 .52 .52 0 0 0 0 .8 .52 .52 0 0 0 .8-.2M772.8 542.8h-5.4l3.6-6.7v10"/>
<circle cx="744.2" cy="404.6" r=".8"/>
<circle cx="711.1" cy="472.9" r=".52"/>
<circle cx="713.7" cy="480.5" r="1.32"/>
<circle cx="716" cy="487" r="1.32"/>
<circle cx="730.1" cy="487" r="1.32"/>
<circle cx="739.8" cy="480.5" r="1.34"/>
<circle cx="701.9" cy="531.3" r="1.32"/>
<circle cx="711.1" cy="526.6" r=".52"/>
<circle cx="727.9" cy="531.3" r="1.34"/>
</g>
<!-- layer: 0 -->
<g fill="none" stroke="#000" stroke-width=".55">
<path d="M87.3 115.4v325.2h406.4v-325.2h-406.4v40h7M479.2 115.4v11M493.7 115.4v240M479.2 129.4v12M97.3 155.4h12M112.3 155.4h12M127.3 155.4h12M142.3 155.4h12M157.3 155.4h12M172.3 155.4h12M187.3 155.4h12M202.3 155.4h12"/>
<path d="M217.3 155.4h12M232.3 155.4h12M247.3 155.4h12M262.3 155.4h12M277.3 155.4h11.9M292.3 155.4h12M307.3 155.4h12M322.3 155.4h11.9M337.3 155.4h12M352.3 155.4h12M367.3 155.4h12M382.3 155.4h12"/>
<path d="M397.3 155.4h12M412.3 155.4h12M427.3 155.4h12M442.2 155.4h12.1M457.3 155.4h12M472.3 155.4h6.9v11M479.2 144.4v11M479.2 169.4v12M87.3 195.4v29.4M94.3 195.4h-7v29.4h7M97.3 195.4h12M112.3 195.4h12"/>
<path d="M127.3 195.4h12M142.3 195.4h12M157.3 195.4h12M172.3 195.4h12M187.3 195.4h12M202.3 195.4h12M217.3 195.4h12M232.3 195.4h12M247.3 195.4h12M262.3 195.4h12M277.3 195.4h11.9M292.3 195.4h12"/>
<path d="M307.3 195.4h12M322.3 195.4h11.9M337.3 195.4h12M352.3 195.4h12M367.3 195.4h12M382.3 195.4h12M397.3 195.4h12M412.3 195.4h12M427.3 195.4h12M442.2 195.4h12.1M457.3 195.4h12M479.2 184.4v11h-6.9"/>
<path d="M479.2 211.6v13.2h-6.9M479.2 208.3v-12.9v13.2M479.2 211.3v12M97.3 224.8h12M112.3 224.8h12M127.3 224.8h12M142.3 224.8h12M157.3 224.8h12M172.3 224.8h12M187.3 224.8h12M202.3 224.8h12M217.3 224.8h12"/>
<path d="M232.3 224.8h12M247.3 224.8h12M262.3 224.8h12M277.3 224.8h11.9M292.3 224.8h12M307.3 224.8h12M322.3 224.8h11.9M337.3 224.8h12M352.3 224.8h12M367.3 224.8h12M382.3 224.8h12M397.3 224.8h12"/>
<path d="M412.3 224.8h12M427.3 224.8h12M442.2 224.8h12.1M457.3 224.8h12M479.2 226.3v12M485.5 232.1v12M493.7 220.6h-8.2v8.5M87.3 254.2v29.4M94.3 254.2h-7v29.4h7M97.3 254.2h12M112.3 254.2h12M127.3 254.2h12"/>
<path d="M142.3 254.2h12M157.3 254.2h12M172.3 254.2h12M187.3 254.2h12M202.3 254.2h12M217.3 254.2h12M232.3 254.2h12M247.3 254.2h12M262.3 254.2h12M277.3 254.2h11.9M292.3 254.2h12M307.3 254.2h12"/>
<path d="M322.3 254.2h11.9M337.3 254.2h12M352.3 254.2h12M367.3 254.2h12M382.3 254.2h12M397.3 254.2h12M412.3 254.2h12M427.3 254.2h12M442.2 254.2h12.1M457.3 254.2h12M479.2 241.3v12.9h-6.9M479.2 254.2v13.2"/>
<path d="M485.5 247.1v12M479.2 270.4v13.2M485.5 262.1v8.5h8.2h-8.2v8.5M521.5 277.4h-8l-16.1 6.3M97.3 283.6h12M112.3 283.6h12M127.3 283.6h12M142.3 283.6h12M157.3 283.6h12M172.3 283.6h12M187.3 283.6h12M202.3 283.6h12"/>
<path d="M217.3 283.6h12M232.3 283.6h12M247.3 283.6h12M262.3 283.6h12M277.3 283.6h11.9M292.3 283.6h12M307.3 283.6h12M322.3 283.6h11.9M337.3 283.6h12M352.3 283.6h12M367.3 283.6h12M382.3 283.6h12"/>
<path d="M397.3 283.6h12M412.3 283.6h12M427.3 283.6h12M442.2 283.6h12.1M457.3 283.6h12M472.3 283.6h6.9v13.1M479.2 299.7v13.3h-6.9M485.5 282.1v12M485.5 297.1v12M94.3 313h-7v40h6M97.3 313h12M112.3 313h12"/>
<path d="M127.3 313h12M142.3 313h12M157.3 313h12M172.3 313h12M187.3 313h12M202.3 313h12M217.3 313h12M232.3 313h12M247.3 313h12M262.3 313h12M277.3 313h11.9M292.3 313h12"/>
<path d="M307.3 313h12M322.3 313h11.9M337.3 313h12M352.3 313h12M367.3 313h12M382.3 313h12M397.3 313h12M412.3 313h12M427.3 313h12M442.2 313h12.1M457.3 313h12M485.5 312.1v8.5h8.2"/>
<path d="M493.7 306v14.6h-6.8M327.3 321.5v-8.5v11M327.3 324.5v14.4M327.3 339.5v11.9M447.3 324v-11h16.4v11M447.3 327v11.9M463.7 327v11.9M477.3 329.6v12M483.9 320.6h-6.6v6M96.3 353h12M111.3 353h12M126.3 353h12"/>
<path d="M141.3 353h12M156.3 353h12M171.3 353h12M186.3 353h12M201.3 353h12M216.3 353h12M231.3 353h12M246.3 353h12M261.3 353h12M276.3 353h12M291.3 353h12M306.3 353h11.9"/>
<path d="M327.3 342v11h-6M327.3 353h6M327.3 354.4v12.1M336.3 353h12M351.3 353h11.9M366.3 353h12M381.3 353h12M396.3 353h11.9M411.3 353h12M426.3 353h12M447.3 342v11h-6M447.3 353v10.8"/>
<path d="M463.7 342v11.9M463.7 356.9v12.1M477.3 344.6v12M477.3 359.6v12M517 342.3h-8l-41.4 8.9M327.3 369.4v12.1M447.3 366.8v12M463.7 372v10.9h-6.7M477.3 374.6v12M521.5 370h-8l-16.9 16.3M93.3 393h-6v11.9h6M96.3 393h12"/>
<path d="M111.3 393h12M126.3 393h12M141.3 393h12M156.3 393h12M171.3 393h12M186.3 393h12M201.3 393h12M216.3 393h12M231.3 393h12M246.3 393h12M261.3 393h12M276.3 393h12"/>
<path d="M291.3 393h12M306.3 393h11.9M327.3 384.5v8.5h-6M327.3 392.6h13.2M343.5 392.6h13.1v10.5v-10.5h13.3M372.9 392.6h13.1v10.5v-10.5h13.2M402.2 392.6h13.2v10.5v-10.5h13.2M431.6 392.6h13.2v10.5v-10.5h13.2M447.3 381.8v10.8M447.3 382.9h6.7M461 392.6h13.2v10.5M477.3 389.6v12"/>
<path d="M87.3 417v23.5h6M93.3 417h-6v23.5M96.3 404.9h12M96.3 417h12M111.3 404.9h12M111.3 417h12M126.3 404.9h12M126.3 417h12M141.3 404.9h12M141.3 417h12M156.3 404.9h12M156.3 417h12"/>
<path d="M171.3 404.9h12M171.3 417h12M186.3 404.9h12M186.3 417h12M201.3 404.9h12M201.3 417h12M216.3 404.9h12M216.3 417h12M231.3 404.9h12M231.3 417h12M246.3 404.9h12M246.3 417h12"/>
<path d="M261.3 404.9h12M261.3 417h12M276.3 404.9h12M276.3 417h12M291.3 404.9h12M291.3 417h12M306.3 404.9h11.9M306.3 417h11.9M327.3 403.5v-10.5v11.9h-6M327.3 406.4v10.6h-6M327.3 417v10.3M327.3 416.6h13.2"/>
<path d="M343.5 416.6h13.1v-10.5v10.5h13.3h-13.3v10.5v-10.5zM372.9 416.6h13.1v-10.5v10.5h13.2h-13.2v10.5v-10.5zM402.2 416.6h13.2v-10.5v10.5h13.2h-13.2v10.5v-10.5zM431.6 416.6h13.2v-10.5v10.5h13.2h-13.2v10.5v-10.5zM474.2 406.1v10.5h-13.2h13.2v10.5M477.3 404.6v12M477.3 419.6v12M327.3 430.3v10.3M474.2 430.1v10.5h-29.4v-10.5v10.5h-29.4v-10.5v10.5h-29.4v-10.5v10.5h-29.4v-10.5v10.5h-29.3M477.3 434.6v6h16.4M96.3 440.5h12M111.3 440.5h12"/>
<path d="M126.3 440.5h12M141.3 440.5h12M156.3 440.5h12M171.3 440.5h12M186.3 440.5h12M201.3 440.5h12M216.3 440.5h12M231.3 440.5h12M246.3 440.5h12M261.3 440.5h12M276.3 440.5h12M291.3 440.5h12"/>
<path d="M306.3 440.5h11.9M321.3 440.5h6M327.3 440.6h163.3"/>
</g>
<path d="M493.7 285.1l3.4-2 .5 1.2zM463.7 352l3.7-1.5 .3 1.3zM496.1 385.8l.9 .9-3.3 2.3z" fill="#000" stroke="#000" stroke-width=".38"/>
<g font-size="11.1" fill="#939598">
<text x="122" y="133.5">Top Plate of the Beam 100mm x 980mm</text>
<text x="122.4" y="179">Bottom Plate of the Beam 100mm x 980mm</text>
<text x="123.1" y="215.3">Wall of the Beam 73.45mm x 980mm</text>
<text x="125.1" y="244.9">Wall of the Beam 73.45mm x 980mm</text>
<text x="125.1" y="275.1">Wall of the Beam 73.45mm x 980mm</text>
<text x="125.1" y="302.8">Wall of the Beam 73.45mm x 980mm</text>
<text x="111.2" y="331.5">Wider wall of Middle Supporting</text>
<text x="110.5" y="344.7">Column 100mm x 600mm</text>
<text x="110.6" y="369.4">Wider wall of Middle Supporting</text>
<text x="110" y="382.6">Column 100mm x 600mm</text>
<text x="104.1" y="434.5">Wider wall of the column 59mm x 600mm</text>
</g>
<g font-size="7.5">
<text x="710.8" y="545.7">06.12.2020</text>
<text x="720.4" y="557.7">1:2.5</text>
</g>
<g font-size="7.4" fill="#939598">
<text x="334.8" y="329.2">Wider wall of Middle</text>
<text x="334.5" y="338">Supporting Column 100mm</text>
<text x="334.7" y="346.9">x 300mm</text>
<text x="335.1" y="365.4">Wider all of Middle</text>
<text x="334.9" y="374.3">Supporting Column 100mm</text>
<text x="335" y="383.1">x 300mm</text>
</g>
<g font-size="5.7">
<text x="732.7" y="59.3">General Notes</text>
<text x="707" y="406.8">No.</text>
<text x="776.1" y="406.8">Date</text>
</g>
<g font-size="5.6" fill="#636466">
<text x="523.2" y="279.4">2x Wider wall of the column 21.5mm x 125mm</text>
<text x="519" y="344.3">Wider wall of the column 41mm x 175mm</text>
<text x="523.4" y="372.1">Wider wall of the column 41mm x 300mm</text>
</g>
<g font-size="3.5" fill="#939598">
<text x="154.9" y="399.9">Narrower wall of the column 30mm x 600mm</text>
<text x="331.2" y="403.6">Diaphragms</text>
<text x="331.4" y="407.8">100mm x 60mm</text>
<text x="359.5" y="404">Diaphragms</text>
<text x="389.3" y="403.6">Diaphragms</text>
<text x="389.5" y="407.8">100mm x 60mm</text>
<text x="418.5" y="404">Diaphragms</text>
<text x="447.3" y="404">Diaphragms</text>
<text x="154.9" y="411.3">Narrower wall of the column 30mm x 600mm</text>
<text x="359.6" y="408.2">100mm x 60mm</text>
<text x="418.7" y="408.2">100mm x 60mm</text>
<text x="447.5" y="408.2">100mm x 60mm</text>
<text x="331.2" y="427.1">Diaphragms</text>
<text x="331.4" y="431.3">100mm x 60mm</text>
<text x="359.7" y="427.1">Diaphragms</text>
<text x="359.8" y="431.3">100mm x 60mm</text>
<text x="388.7" y="427.5">Diaphragms</text>
<text x="388.9" y="431.7">100mm x 60mm</text>
<text x="418.3" y="427.5">Diaphragms</text>
<text x="418.5" y="431.7">100mm x 60mm</text>
<text x="447.3" y="427.5">Diaphragms</text>
<text x="447.5" y="431.7">100mm x 60mm</text>
</g>
</svg>
